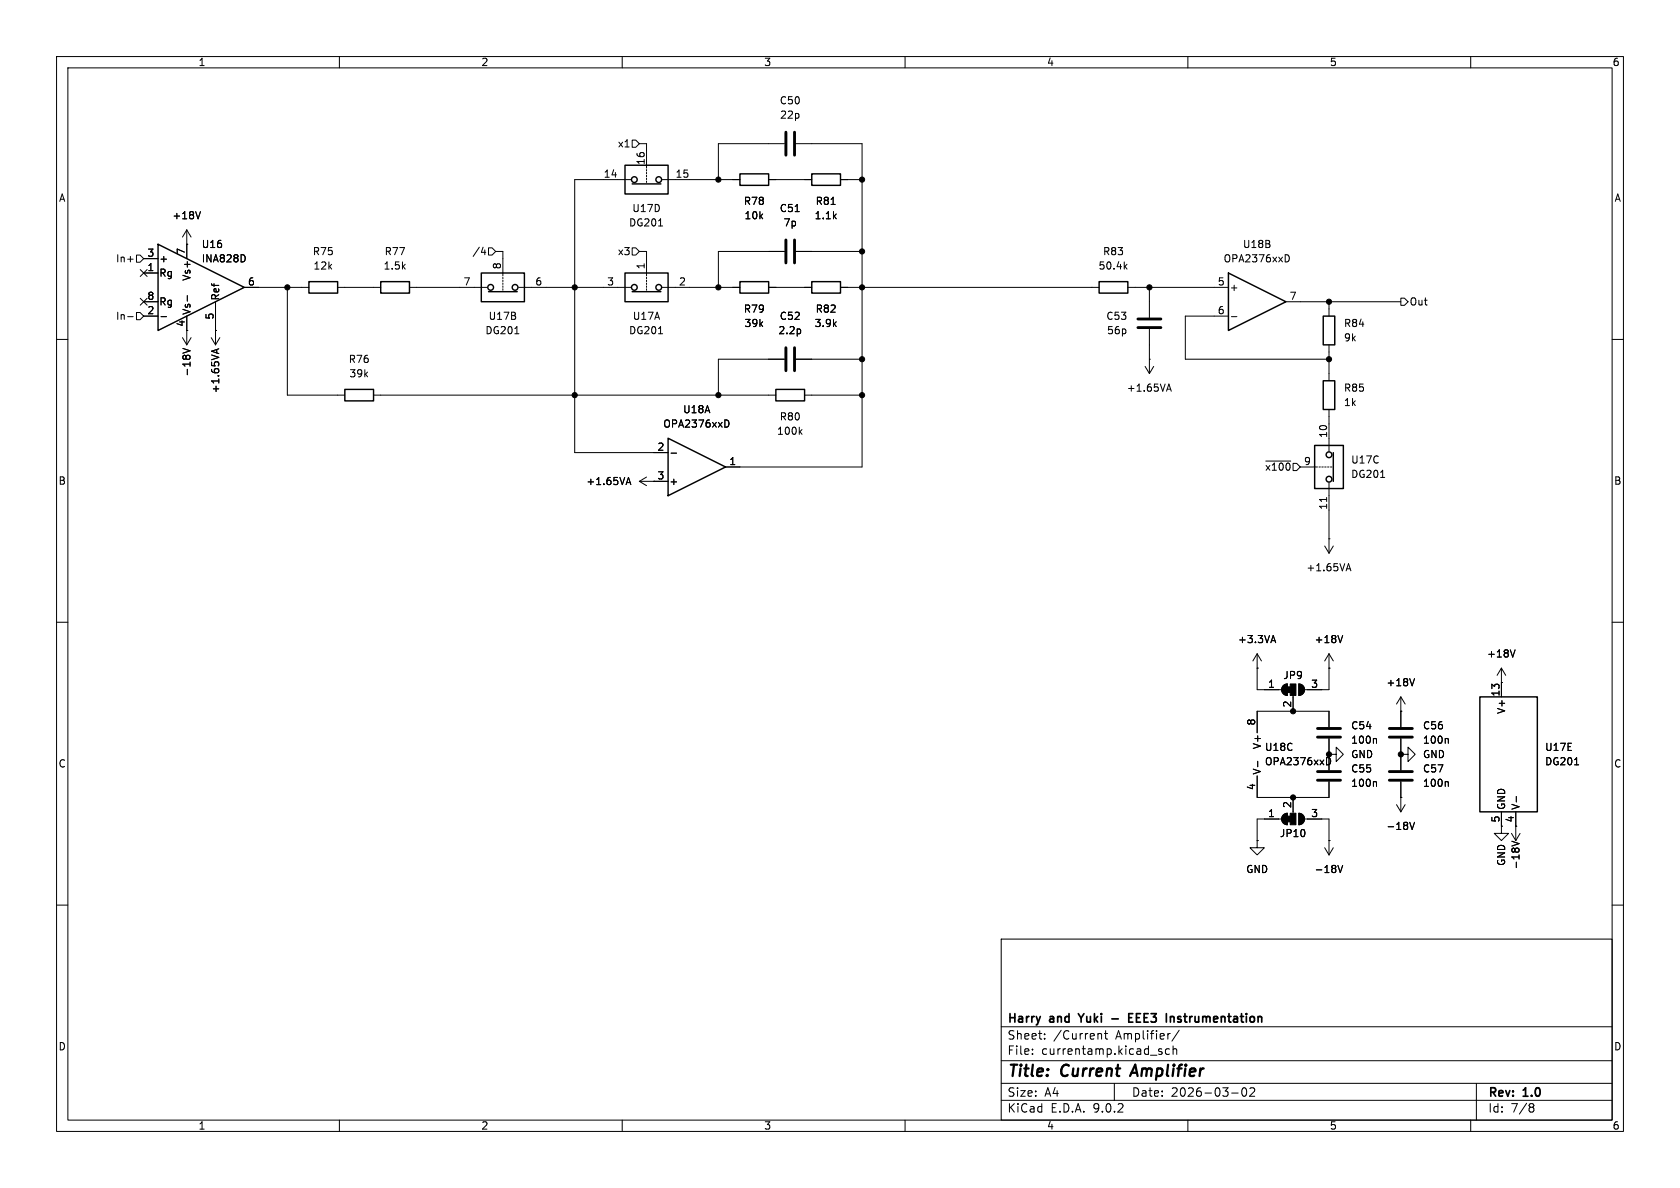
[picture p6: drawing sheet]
<svg xmlns="http://www.w3.org/2000/svg" width="297mm" height="210mm" viewBox="0 0 297 210" stroke-linecap="round" stroke-linejoin="round" font-family="sans-serif">
<g fill="none" stroke="#000" stroke-width=".18">
<path d="M10 10h277v190h-277zM12 12h273v186h-273zM60 10v2M110 10v2M160 10v2M210 10v2M260 10v2M35.4 37.4l-.4 1.3M111.5 31.8h-9.9v48.2h16.5M111.8 24.8h.6l.6 .6-.6 .6h-.6zM113 25.4h1.3v4.3M114.3 30v.2"/>
<path d="M114.3 30.5v.2M114.3 31v.2M114.3 31.5v.3M114.3 32v.3M116.4 39.9h.7M117.1 31.8h13.7M135.9 31.8h7.6M138.7 25.4h-11.7v6.4M140.6 37.4h.7M140.7 25.4h11.7v57.2h-24.1M146.9 36.1h.8M148.6 31.8h3.8"/>
<path d="M22.6 56h.9M22.6 45.8h.9M24.1 55.2h.7l.6 .7-.6 .6h-.7zM24.1 45.1h.7l.6 .6-.6 .7h-.7zM24.8 47.7l1.2 1.2M24.8 52.7l1.2 1.2M25.4 45.7h2.5M25.4 48.3h2.5M25.4 53.3h2.5M25.4 55.9h2.5M26 47.7l-1.2 1.2M26 52.7l-1.2 1.2"/>
<path d="M28.5 56h.9M32.3 59.7l.7 1.3M33 43.2h.1M33 40.6v5.1M33 55.9v5.1M33 40.6l-.7 1.3M33 40.6l.8 1.3M33.1 52.3v.9M33.8 59.7l-.8 1.3M37.3 59.7l.8 1.3M38.1 58.4h.1M38.1 53.3v7.7"/>
<path d="M38.9 59.7l-.8 1.3M43.2 50.8h11.4M43.2 45.2l.2 .4-.2 .5M50.8 50.8v19.1h10.2M59.7 50.8h7.6M72.4 50.8h13.7M85.1 44.6h.8M85.7 44.2v.8M86.4 43.8h.6l.6 .7-.6 .6h-.6zM87.6 44.5h1.3v4.3M88.9 49v.3M88.9 49.5v.3"/>
<path d="M88.9 50v.3M88.9 50.5v.3M88.9 51.1v.2M91 59h.7M91.7 50.8h19.8M111.8 43.8h.6l.6 .7-.6 .6h-.6zM113 44.5h1.3v4.3M114.3 49v.3M114.3 49.5v.3M114.3 50v.3M114.3 50.5v.3M114.3 51.1v.2"/>
<path d="M116.4 59h.7M117.1 50.8h13.7M135.9 50.8h7.6M138.7 44.5h-11.7v6.3M140.7 44.5h11.7M141.5 58.3v.6M148.6 50.8h45.7M198.9 47.1l.3 .5M199.2 46.7l-.4 .5M199.4 50.8h17.8M203.2 50.8v5.3M203.2 58.2v7.8"/>
<path d="M217.2 55.9h-7.7v7.6h25.4M217.7 56h1M227.2 45a.64 .64 0 0 1 .7 .7 .64 .64 0 0 1-.7 .6M227.3 53.3h20.3M234.9 53.3v2.6M247.6 52.7h.7l.6 .6-.6 .7h-.7zM10 60h2M32.3 61.6l1.3 .4-1.3 .4M38.3 61.8v.6M38.7 61.7l-1.3 .4 1.3 .4M66 69.9h71.2M128.1 74.2a.64 .64 0 0 1 .8 .7 .64 .64 0 0 1-.8 .6"/>
<path d="M138.7 63.5h-11.7v6.4M140.7 63.5h11.7M141.4 76.3l.4 .5M141.8 75.9l-.5 .5M142.2 69.9h10.2M202.4 64.8l.8 1.2M203.2 63.5h.1M204 64.8l-.8 1.2M206.2 69.2l.4-1.3 .5 1.3M206.3 68.8h.6M234.9 61v6.3M234.9 72.4v7.4"/>
<path d="M285 60h2M110.7 85.7l.4-1.3 .4 1.3M110.8 85.3h.6M113 85.1h5.1M113 85.1l1.3 .8M114.3 84.3l-1.3 .8M115.6 85.1h.1M118.6 80.1h1M223.8 81.5h4.4M229.9 82.6h3M233.2 82.6h.2M233.7 82.6h.2"/>
<path d="M234.2 82.6h.2M234.2 96.5l.7 1.3M234.5 87.9v.8M234.7 82.6h.2M234.9 95.3h.1M234.9 85.3v12.5M235.2 82.6h.3M235.7 96.5l-.8 1.3M244.1 84.4h.7M10 110h2M222.2 118.1h.1M222.2 115.6v6.3h4.4"/>
<path d="M222.2 115.6l-.7 1.2M222.2 115.6l.8 1.2M224.8 113.2h.6M225.1 112.3l.4 1.3M234.9 118.1h.1M234.9 115.6v6.3h-4.3M234.9 115.6l-.7 1.2M234.9 115.6l.8 1.2M237.4 112.3l-.5 1.3M238 100.9l.4-1.3 .4 1.3M238.1 100.5h.6M250.1 120l-.5 1.2"/>
<path d="M265.4 118.1v5.1M265.4 118.1l-.7 1.3M265.4 118.1l.8 1.3M267.8 114.9l-.4 1.2M285 110h2M222.2 137.2v3.8h12.7v-2.8M222.3 134.6v.9M226.9 121.2l.7-.3v2a1.02 1.02 0 0 1-.9-.6 1.02 1.02 0 0 1 .2-1.1zM228.6 122.9v2.8M229.6 120.9a1.02 1.02 0 0 1 1 1 1.02 1.02 0 0 1-1 1zM234.5 133.9a.64 .64 0 0 1 .7 .7 .64 .64 0 0 1-.7 .6M234.9 133.4h1.3v-1.3l1.3 1.3-1.3 1.2v-1.2"/>
<path d="M234.9 133.4h.1M234.9 128.5v-2.8h-12.7v3.8M234.9 130.6v5.5M243.2 130.5l.1 .2v.7M243.2 138.2l.1 .1v.7M247.6 133.4h1.3v-1.3l1.3 1.3-1.3 1.2v-1.2M247.6 133.4h.1M247.6 125.7h.1M247.6 123.2l-.7 1.3M247.6 123.2l.8 1.3M247.6 123.2v5.3M247.6 130.6v5.5"/>
<path d="M247.6 138.2v5.3M255.9 138.2l.1 .1v.7M255.9 130.5l.1 .2v.7M265.4 120.7h.1M278.4 135.2h.7M222.2 148.6v1.3h1.3l-1.3 1.2-1.2-1.2h1.2M222.2 148.6h.1M226.6 144.8h-4.4v3.8M226.9 144.1l.7-.3v2a1.02 1.02 0 0 1-.9-.6 1.02 1.02 0 0 1 .2-1.1zM228.6 141v2.8M229.6 143.8a1.02 1.02 0 0 1 1 1 1.02 1.02 0 0 1-1 1zM230.6 144.8h4.3v6.3"/>
<path d="M234.2 149.9l.7 1.2M234.9 148.6h.1M235.7 149.9l-.8 1.2M236.5 153l.4 1.2 .5-1.2M246.9 142.2l.7 1.3M247.6 141h.1M248.4 142.2l-.8 1.3M249.2 145.4l.4 1.2 .5-1.2M265.4 146.1v1.2h1.3l-1.3 1.3-1.2-1.3h1.2M265.4 146.1h.1M265.4 143.5v2.6M267.2 147.3l.8 1.3"/>
<path d="M267.3 148.7l1.2 .4-1.2 .5M268 143.5v5.1M268.1 140.8v1M268.7 147.3l-.7 1.3M10 160h2M177 166h108v32h-108zM285 160h2M60 198v2M110 198v2M160 198v2M177 194.5h108M177 191.5h108"/>
<path d="M177 187.5h108M177 181.5h108M182.5 186.3v.1M182.5 185.5v.1M184.7 183.6v.1M184.7 182.8v.1M194.3 182.7h.2l.2 .2v.8M195.2 182.7h.6M195.5 182.2v1.3l.3 .2M197 191.5v3M205 185.9l.4 .1 .1 .2-.3 .2h-.2M205 185.4l.4 .1"/>
<path d="M206.7 182.7h.2M206.7 185.5l-.4-.1-.3 .3v.4l.2 .2h.5M207.4 185.5l.2-.1 .4 .1v.9M207.4 184.9v1.5M208.5 182.1l-1.3 2M210 198v2M217.7 193.2h1.2M219.7 192.4l.2-.1a.81 .81 0 0 1 .6 .6 .81 .81 0 0 1-.3 .8l-.2 .1a.81 .81 0 0 1-.3-1.4zM221 192.4l.5-.1 .2 .1 .1 .3-.9 1.1h.9M260 198v2M261 191.5v6.5M270.6 195.1l.4 .1 .2 .2-.3 .3"/>
<path d="M270.6 195.7h.3M270.9 195.7l.2 .2 .1 .4-.2 .2-.4 .1"/>
</g>
<path d="M200.7 188.2l-.9 2" fill="none" stroke="#000" stroke-width=".4"/>
<path d="M190.6 179.2l.5 .8M199.6 179.9h.5M200.3 179.2h-.7v1.5h.7M207.3 179.7l.3 .2v.8M196.6 180.1h1.1" fill="none" stroke="#000" stroke-width=".3"/>
<g fill="none" stroke="#000" stroke-width=".25">
<path d="M110.5 29.2h7.6v5.1h-7.6zM111.8 32.5h5M130.8 30.7h5.1v2.1h-5.1zM143.5 30.7h5.1v2.1h-5.1zM27.9 43.2l15.3 7.6-15.3 7.6zM54.6 49.8h5.1v2h-5.1zM67.3 49.8h5.1v2h-5.1zM85.1 48.3h7.6v5h-7.6zM86.4 51.6h5M110.5 48.3h7.6v5h-7.6zM111.8 51.6h5M130.8 49.8h5.1v2h-5.1z"/>
<path d="M143.5 49.8h5.1v2h-5.1zM194.3 49.8h5.1v2h-5.1zM217.2 48.3l10.1 5-10.1 5.1zM233.9 55.9h2.1v5.1h-2.1zM61 68.8h5v2.1h-5zM118.1 77.5l10.2 5.1-10.2 5zM137.2 68.8h5v2.1h-5zM232.4 78.7h5.1v7.7h-5.1zM233.9 67.3h2.1v5.1h-2.1zM235.7 80v5.1M261.6 123.2h10.2v20.3h-10.2z"/>
<circle cx="112.1" cy="31.8" r=".51"/>
<circle cx="116.5" cy="31.8" r=".51"/>
<circle cx="86.7" cy="50.8" r=".51"/>
<circle cx="91.1" cy="50.8" r=".51"/>
<circle cx="112.1" cy="50.8" r=".51"/>
<circle cx="116.5" cy="50.8" r=".51"/>
<circle cx="235" cy="80.4" r=".51"/>
<circle cx="235" cy="84.7" r=".51"/>
</g>
<g fill="none" stroke="#000" stroke-width=".51">
<path d="M138.9 23.4v4M140.5 23.4v4M138.9 42.4v4.1M140.5 42.4v4.1M201.2 56.4h4M201.2 57.9h4M138.9 61.5v4M140.5 61.5v4M232.9 128.8h4.1M232.9 130.3h4.1M232.9 136.4h4.1M232.9 137.9h4.1"/>
<path d="M245.6 128.8h4.1M245.6 130.3h4.1M245.6 136.4h4.1M245.6 137.9h4.1"/>
</g>
<g fill="#000" stroke="#000" stroke-width=".18">
<path d="M227.6 121.4h.5v1h-.5zM226.9 121.2l.7-.3v2a1.02 1.02 0 0 1-.9-.6 1.02 1.02 0 0 1 .2-1.1zM228.1 120.9h1v2h-1zM229.6 120.9a1.02 1.02 0 0 1 1 1 1.02 1.02 0 0 1-1 1zM227.6 144.3h.5v1h-.5zM226.9 144.1l.7-.3v2a1.02 1.02 0 0 1-.9-.6 1.02 1.02 0 0 1 .2-1.1zM228.1 143.8h1v2h-1zM229.6 143.8a1.02 1.02 0 0 1 1 1 1.02 1.02 0 0 1-1 1z"/>
<circle cx="127" cy="31.8" r=".46"/>
<circle cx="152.4" cy="31.8" r=".46"/>
<circle cx="50.8" cy="50.8" r=".46"/>
<circle cx="101.6" cy="50.8" r=".46"/>
<circle cx="127" cy="50.8" r=".46"/>
<circle cx="152.4" cy="50.8" r=".46"/>
<circle cx="152.4" cy="44.5" r=".46"/>
<circle cx="203.2" cy="50.8" r=".46"/>
<circle cx="234.9" cy="53.3" r=".46"/>
<circle cx="101.6" cy="69.9" r=".46"/>
<circle cx="127" cy="69.9" r=".46"/>
<circle cx="152.4" cy="69.9" r=".46"/>
<circle cx="152.4" cy="63.5" r=".46"/>
<circle cx="234.9" cy="63.5" r=".46"/>
<circle cx="228.6" cy="125.7" r=".46"/>
<circle cx="234.9" cy="133.4" r=".46"/>
<circle cx="247.6" cy="133.4" r=".46"/>
<circle cx="228.6" cy="141" r=".46"/>
</g>
<g font-size="2.8">
<text x="178" y="190.9">Title:</text>
<text x="187.7" y="190.9">Current</text>
<text x="200.9" y="190.9">Amplifier</text>
</g>
<g font-size="2.1">
<text x="178" y="184">Sheet:</text>
<text x="178" y="181.2">Harry</text>
<text x="185.7" y="181.2">and</text>
<text x="186.2" y="184">/Current</text>
<text x="191.5" y="181.2">Yuki</text>
<text x="197.3" y="184">Amplifier/</text>
<text x="201.4" y="181.2">EEE3</text>
<text x="208.6" y="181.2">Instrumentation</text>
<text x="178" y="186.7">File:</text>
<text x="184.1" y="186.7">currentamp.kicad_sch</text>
<text x="178" y="196.9">KiCad</text>
<text x="178" y="194.1">Size:</text>
<text x="184.7" y="194.1">A4</text>
<text x="185.7" y="196.9">E.D.A.</text>
<text x="193.3" y="196.9">9.0.2</text>
<text x="200" y="194.1">Date:</text>
<text x="207" y="194.1">2026-03-02</text>
<text x="263" y="194.3">Rev:</text>
<text x="263" y="196.9">Id:</text>
<text x="267.1" y="196.9">7/8</text>
<text x="269.4" y="194.3">1.0</text>
</g>
<g font-size="1.8">
<text x="35" y="11.9">1</text>
<text x="85" y="11.9">2</text>
<text x="135" y="11.9">3</text>
<text x="185" y="11.9">4</text>
<text x="235" y="11.9">5</text>
<text x="285" y="11.9">6</text>
<text x="137.8" y="18.6">C50</text>
<text x="137.8" y="21.2">22p</text>
<text x="109.1" y="26.3">x1</text>
<text x="114" y="29.3" transform="rotate(-90 114 29.3)">16</text>
<text x="10.3" y="35.9">A</text>
<text x="106.6" y="31.5">14</text>
<text x="119.3" y="31.5">15</text>
<text x="285.3" y="35.9">A</text>
<text x="30.4" y="39">+18V</text>
<text x="111.1" y="40.2">DG201</text>
<text x="111.7" y="37.7">U17D</text>
<text x="131.4" y="36.4">R78</text>
<text x="131.5" y="39">10k</text>
<text x="137.8" y="37.7">C51</text>
<text x="138.4" y="40.2">7p</text>
<text x="143.9" y="39">1.1k</text>
<text x="144.1" y="36.4">R81</text>
<text x="20.4" y="46.6">In+</text>
<text x="26" y="45.5">3</text>
<text x="28.1" y="46.6">+</text>
<text x="32.8" y="45.2" transform="rotate(-90 32.8 45.2)">7</text>
<text x="35.6" y="44">U16</text>
<text x="35.6" y="46.6">INA828D</text>
<text x="55.2" y="45.3">R75</text>
<text x="55.3" y="47.9">12k</text>
<text x="67.7" y="47.9">1.5k</text>
<text x="67.9" y="45.3">R77</text>
<text x="83.4" y="45.3">/4</text>
<text x="88.6" y="47.7" transform="rotate(-90 88.6 47.7)">8</text>
<text x="109.1" y="45.3">x3</text>
<text x="114" y="47.7" transform="rotate(-90 114 47.7)">1</text>
<text x="194.1" y="47.9">50.4k</text>
<text x="194.9" y="45.3">R83</text>
<text x="216.2" y="46.6">OPA2376xxD</text>
<text x="219.6" y="44">U18B</text>
<text x="26" y="48">1</text>
<text x="26" y="53.1">8</text>
<text x="28.1" y="49.1">Rg</text>
<text x="33.9" y="49.7" transform="rotate(-90 33.9 49.7)">Vs+</text>
<text x="39" y="53.2" transform="rotate(-90 39 53.2)">Ref</text>
<text x="43.7" y="50.5">6</text>
<text x="81.8" y="50.5">7</text>
<text x="94.5" y="50.5">6</text>
<text x="107.2" y="50.5">3</text>
<text x="119.9" y="50.5">2</text>
<text x="215.2" y="50.5">5</text>
<text x="217.3" y="51.7">+</text>
<text x="227.9" y="53.1">7</text>
<text x="20.4" y="56.7">In-</text>
<text x="26" y="55.6">2</text>
<text x="28.1" y="54.2">Rg</text>
<text x="32.8" y="57.9" transform="rotate(-90 32.8 57.9)">4</text>
<text x="33.9" y="55.8" transform="rotate(-90 33.9 55.8)">Vs-</text>
<text x="37.8" y="56.6" transform="rotate(-90 37.8 56.6)">5</text>
<text x="85.7" y="59.3">DG201</text>
<text x="86.3" y="56.7">U17B</text>
<text x="111.1" y="59.3">DG201</text>
<text x="111.8" y="56.7">U17A</text>
<text x="131.4" y="55.5">R79</text>
<text x="131.5" y="58">39k</text>
<text x="137.5" y="59.3">2.2p</text>
<text x="137.8" y="56.7">C52</text>
<text x="143.9" y="58">3.9k</text>
<text x="144.1" y="55.5">R82</text>
<text x="195.5" y="56.7">C53</text>
<text x="195.6" y="59.3">56p</text>
<text x="215.2" y="55.6">6</text>
<text x="237.5" y="58">R84</text>
<text x="249.1" y="54.2">Out</text>
<text x="61.6" y="64.4">R76</text>
<text x="237.5" y="60.6">9k</text>
<text x="33.9" y="66.6" transform="rotate(-90 33.9 66.6)">-18V</text>
<text x="39" y="69.6" transform="rotate(-90 39 69.6)">+1.65VA</text>
<text x="61.7" y="66.9">39k</text>
<text x="199.1" y="69.4">+1.65VA</text>
<text x="237.5" y="69.4">R85</text>
<text x="237.5" y="72">1k</text>
<text x="117.2" y="75.8">OPA2376xxD</text>
<text x="120.7" y="73.3">U18A</text>
<text x="137.3" y="77.1">100k</text>
<text x="137.8" y="74.5">R80</text>
<text x="234.7" y="77.5" transform="rotate(-90 234.7 77.5)">10</text>
<text x="116.1" y="79.8">2</text>
<text x="128.8" y="82.3">1</text>
<text x="223.5" y="83.4">~{x100}</text>
<text x="230.4" y="82.3">9</text>
<text x="238.8" y="82.1">U17C</text>
<text x="10.3" y="85.9">B</text>
<text x="103.6" y="86">+1.65VA</text>
<text x="116.1" y="84.8">3</text>
<text x="118.2" y="86">+</text>
<text x="238.8" y="84.7">DG201</text>
<text x="285.3" y="85.9">B</text>
<text x="234.7" y="90.2" transform="rotate(-90 234.7 90.2)">11</text>
<text x="230.9" y="101.2">+1.65VA</text>
<text x="218.8" y="113.9">+3.3VA</text>
<text x="232.3" y="113.9">+18V</text>
<text x="262.8" y="116.4">+18V</text>
<text x="224.1" y="121.7">1</text>
<text x="226.8" y="120.2">JP9</text>
<text x="228.3" y="125.2" transform="rotate(-90 228.3 125.2)">2</text>
<text x="231.7" y="121.7">3</text>
<text x="245" y="121.5">+18V</text>
<text x="265.2" y="123.2" transform="rotate(-90 265.2 123.2)">13</text>
<text x="222" y="128.3" transform="rotate(-90 222 128.3)">8</text>
<text x="238.8" y="131.7">100n</text>
<text x="238.8" y="129.1">C54</text>
<text x="251.5" y="131.7">100n</text>
<text x="251.5" y="129.1">C56</text>
<text x="266.3" y="126.3" transform="rotate(-90 266.3 126.3)">V+</text>
<text x="10.3" y="135.9">C</text>
<text x="223.1" y="137" transform="rotate(-90 223.1 137)">V-</text>
<text x="223.1" y="132.5" transform="rotate(-90 223.1 132.5)">V+</text>
<text x="223.5" y="132.9">U18C</text>
<text x="223.5" y="135.5">OPA2376xxD</text>
<text x="238.8" y="134.2">GND</text>
<text x="238.8" y="136.8">C55</text>
<text x="251.5" y="134.2">GND</text>
<text x="251.5" y="136.8">C57</text>
<text x="273.1" y="132.9">U17E</text>
<text x="273.1" y="135.5">DG201</text>
<text x="285.3" y="135.9">C</text>
<text x="222" y="139.8" transform="rotate(-90 222 139.8)">4</text>
<text x="228.3" y="142.9" transform="rotate(-90 228.3 142.9)">2</text>
<text x="238.8" y="139.3">100n</text>
<text x="251.5" y="139.3">100n</text>
<text x="266.3" y="143.3" transform="rotate(-90 266.3 143.3)">GND</text>
<text x="268.8" y="143.3" transform="rotate(-90 268.8 143.3)">V-</text>
<text x="224.1" y="144.5">1</text>
<text x="226.2" y="148.2">JP10</text>
<text x="231.7" y="144.5">3</text>
<text x="245" y="146.9">-18V</text>
<text x="265.2" y="145.5" transform="rotate(-90 265.2 145.5)">5</text>
<text x="267.7" y="145.5" transform="rotate(-90 267.7 145.5)">4</text>
<text x="220.2" y="154.5">GND</text>
<text x="232.3" y="154.5">-18V</text>
<text x="266.3" y="153.2" transform="rotate(-90 266.3 153.2)">GND</text>
<text x="268.8" y="153.8" transform="rotate(-90 268.8 153.8)">-18V</text>
<text x="10.3" y="185.9">D</text>
<text x="285.3" y="185.9">D</text>
<text x="35" y="199.9">1</text>
<text x="85" y="199.9">2</text>
<text x="135" y="199.9">3</text>
<text x="185" y="199.9">4</text>
<text x="235" y="199.9">5</text>
<text x="285" y="199.9">6</text>
</g>
</svg>
